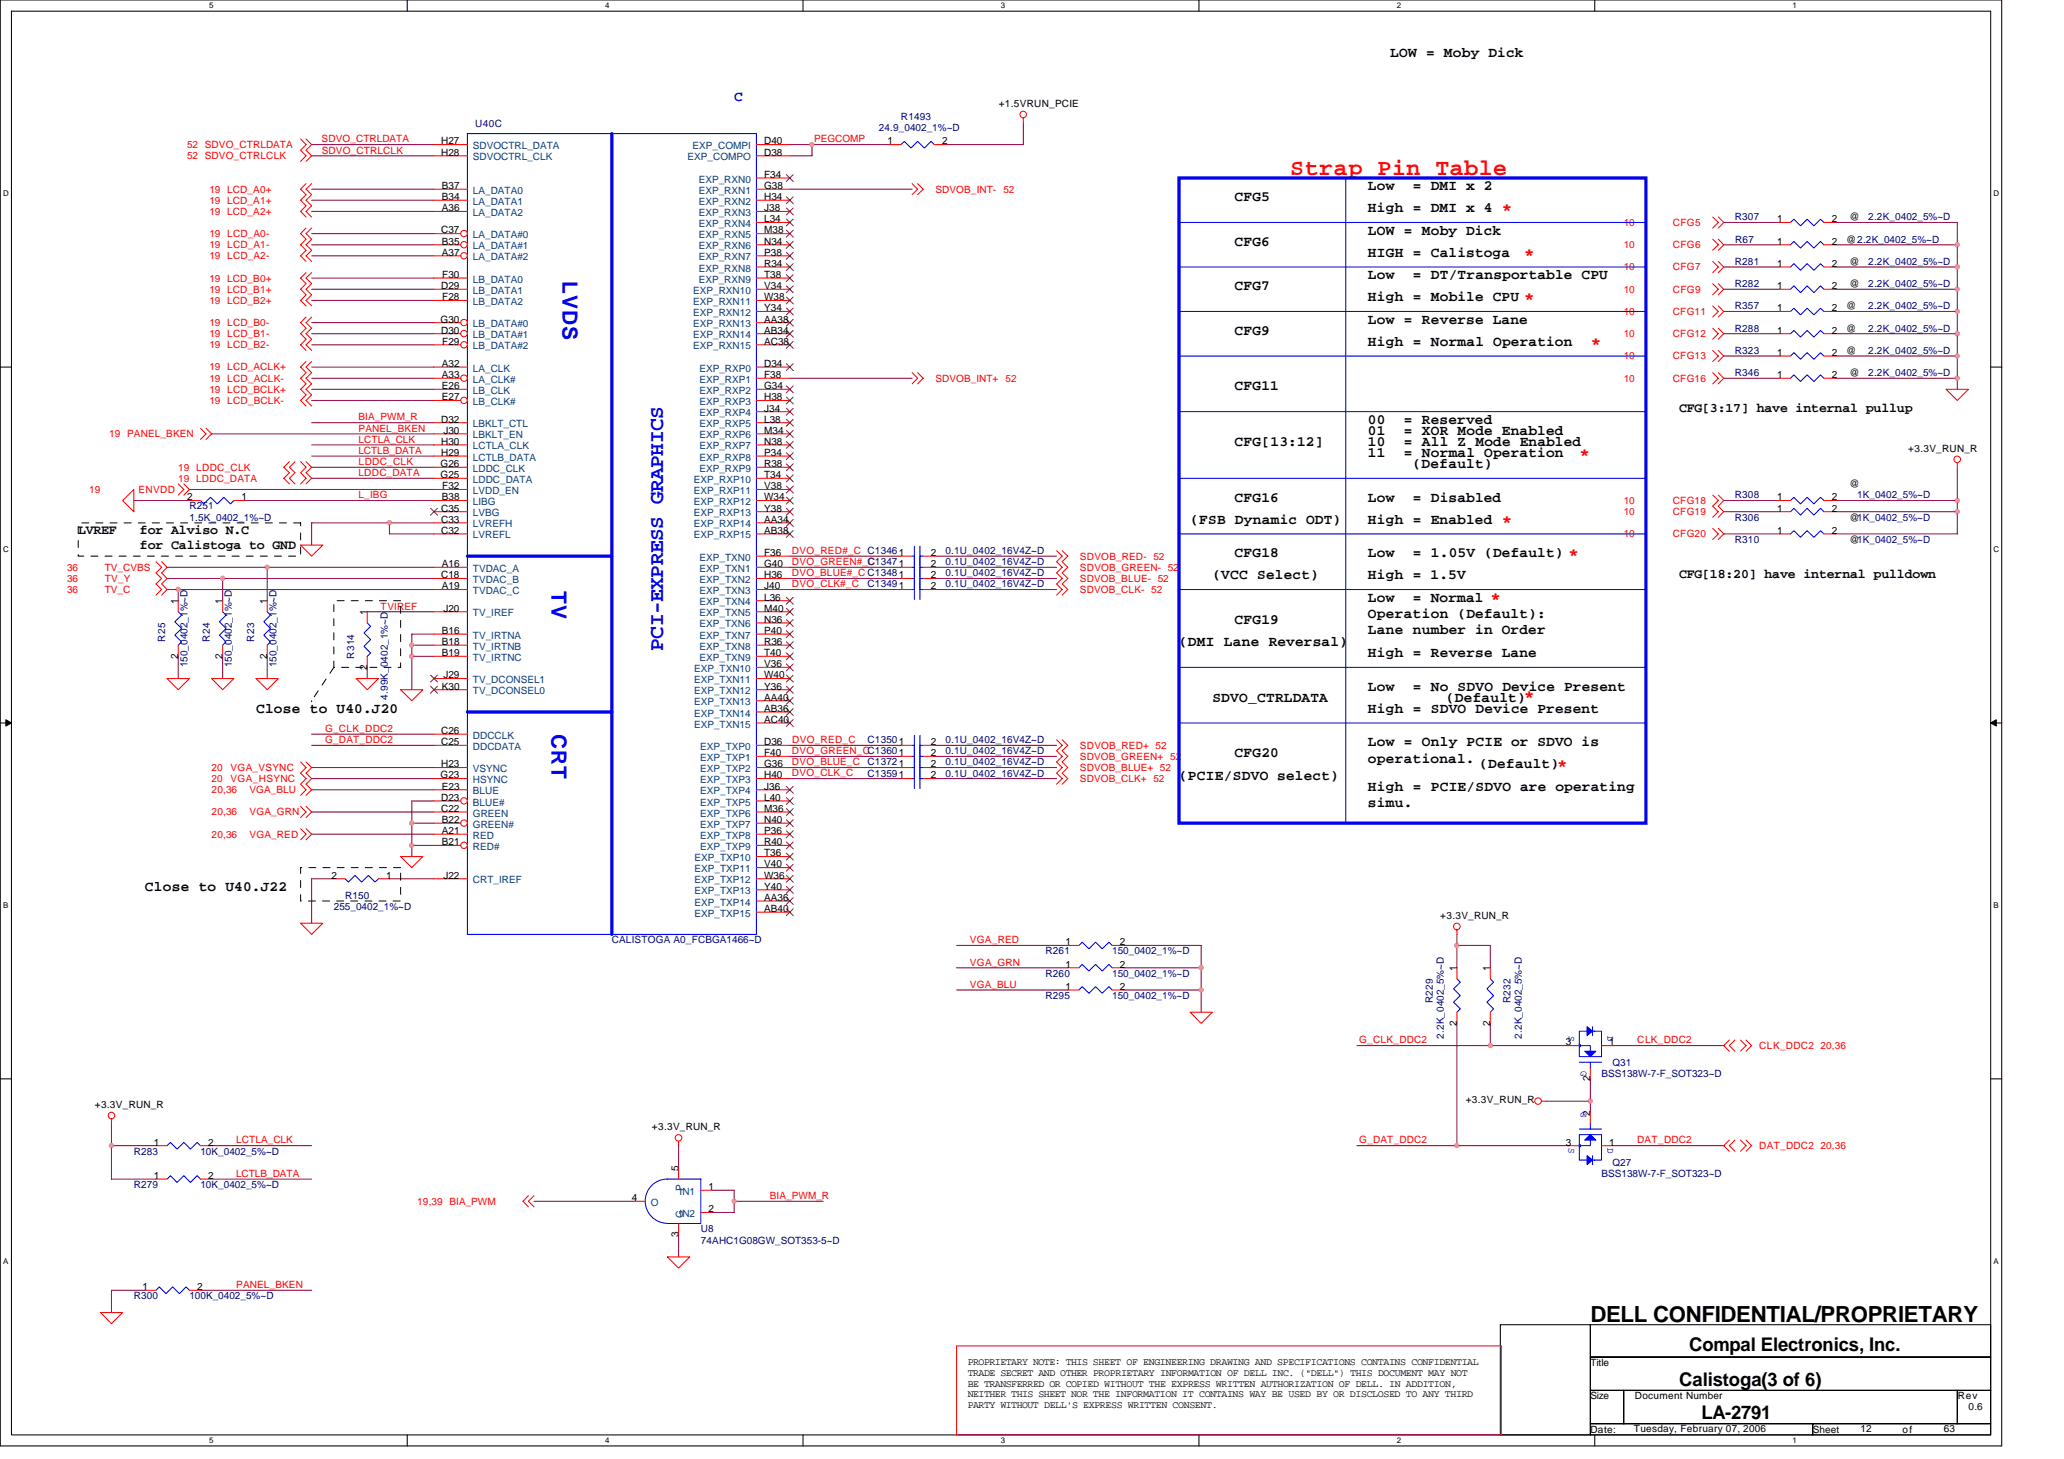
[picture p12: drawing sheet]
<svg xmlns="http://www.w3.org/2000/svg" width="297mm" height="210mm" viewBox="0 0 297 210" stroke-linecap="round" stroke-linejoin="round" font-family="sans-serif">
<path d="M0 0h288.1v208h-288.1zM1.6 1.6h284.9v204.8h-284.9z" fill="none" stroke="#000" stroke-width=".15"/>
<g fill="#fff">
<path d="M30.1 .2h.6v1.2h-.6z"/>
<path d="M30.1 206.6h.6v1.3h-.6z"/>
</g>
<path d="M58.6 0v1.6M58.6 206.4v1.6" fill="none" stroke="#000" stroke-width=".15"/>
<g fill="#fff">
<path d="M87.1 .2h.6v1.2h-.6z"/>
<path d="M87.1 206.6h.6v1.3h-.6z"/>
</g>
<path d="M115.6 0v1.6M115.6 206.4v1.6" fill="none" stroke="#000" stroke-width=".15"/>
<g fill="#fff">
<path d="M144 .2h.6v1.2h-.6z"/>
<path d="M144 206.6h.6v1.3h-.6z"/>
</g>
<path d="M172.5 0v1.6M172.5 206.4v1.6" fill="none" stroke="#000" stroke-width=".15"/>
<g fill="#fff">
<path d="M201 .2h.6v1.2h-.6z"/>
<path d="M201 206.6h.6v1.3h-.6z"/>
</g>
<path d="M229.5 0v1.6M229.5 206.4v1.6" fill="none" stroke="#000" stroke-width=".15"/>
<g fill="#fff">
<path d="M258 .2h.6v1.2h-.6z"/>
<path d="M258 206.6h.6v1.3h-.6z"/>
<path d="M.4 27.2h.8v1.3h-.8z"/>
<path d="M286.9 27.2h.8v1.3h-.8z"/>
<path d="M.4 78.4h.8v1.3h-.8z"/>
<path d="M286.9 78.4h.8v1.3h-.8z"/>
</g>
<path d="M0 52.8h1.6M286.5 52.8h1.6" fill="none" stroke="#000" stroke-width=".15"/>
<g fill="#fff">
<path d="M.4 129.6h.8v1.3h-.8z"/>
<path d="M286.9 129.6h.7v1.3h-.7z"/>
</g>
<path d="M0 104h1.6M286.5 104h1.6" fill="none" stroke="#000" stroke-width=".15"/>
<path d="M.8 103.5l.8 .5-.8 .5zM286.5 104l.8-.5v1z" fill="#000" stroke="#000" stroke-width=".14"/>
<g fill="#fff">
<path d="M.4 180.8h.8v1.3h-.8z"/>
<path d="M286.9 180.8h.7v1.3h-.7z"/>
</g>
<path d="M0 155.2h1.6M286.5 155.2h1.6M215.9 190.6h13v15.8h-13zM228.9 190.6h57.6v4.6h-57.6zM228.9 195.2h57.6v4.8h-57.6zM228.9 204.8h32v1.6h-32zM228.9 200h4.8v4.8h-4.8zM233.7 200h48v4.8h-48zM260.9 204.8h25.6v1.6h-25.6zM281.7 200h4.8v4.8h-4.8z" fill="none" stroke="#000" stroke-width=".15"/>
<g fill="none" stroke="#800040" stroke-width=".15">
<path d="M147.3 17.6v3.2h-11.2M44.8 30.4h17.7M44.8 36.8h17.7M44.8 20.8h17.7M44.8 35.2h17.7M44.8 33.6h17.7M44.8 27.2h17.7M44.8 28.8h17.7M44.8 22.4h17.7M113.7 20.8h14.4M113.7 27.2h17.6M116.9 20.8v1.6h-3.2"/>
<path d="M248.1 38.4h8M248.1 32h8M248.1 35.2h8M264.1 32h17.6v3.2h-17.6M264.1 38.4h17.6M281.7 35.2v20.8M44.8 41.6h17.7M44.8 48h17.7M44.8 54.4h17.7M44.8 46.4h17.7M44.8 57.6h17.7M44.8 52.8h17.7"/>
<path d="M44.8 49.6h17.7M44.8 43.2h17.7M44.8 40h17.7M44.8 56h17.7M113.7 54.4h17.6M248.1 41.6h8M248.1 44.8h8M248.1 48h8M248.1 51.2h8M248.1 54.4h8M264.1 41.6h17.6M264.1 44.8h17.6"/>
<path d="M264.1 48h17.6M264.1 51.2h17.6M264.1 54.4h17.6M19.3 72h8M27.3 70.4h35.2M30.5 62.4h32M35.3 72h27.2M44.8 68.8h17.7M44.8 65.6h17.7M44.8 67.2h17.7M44.8 64h17.7M44.8 60.8h17.7"/>
<path d="M56 75.2v1.6h6.5M62.5 75.2h-17.7v3.2M248.1 72h8M248.1 73.6h8M248.1 76.8h8M264.1 72h17.6v1.6M264.1 73.6h17.6M281.7 67.2v4.8M281.7 73.6v3.2h-17.6M24 84.8h38.5M24 81.6h38.5M24 83.2h38.5"/>
<path d="M25.7 84.8v1.6M25.7 94.4v3.2M32 83.2v3.2M32 94.4v3.2M38.5 81.6v4.8M38.5 94.4v3.2M52.8 96v1.6M52.8 88h9.7M59.3 92.8h3.2M59.3 94.4h3.2M62.5 91.2h-3.2v8M113.7 84.8h16"/>
<path d="M113.7 81.6h16M113.7 83.2h16M113.7 80h16M134.5 84.8h17.6M134.5 81.6h17.6M134.5 83.2h17.6M134.5 80h17.6M44.8 116.8h17.7M44.8 107.2h17.7M44.8 113.6h17.7M44.8 105.6h17.7M44.8 112h17.7"/>
<path d="M44.8 110.4h17.7M59.3 118.4h3.2M62.5 115.2h-3.2v8M113.7 107.2h16M113.7 112h16M113.7 110.4h16M113.7 108.8h16M134.5 107.2h17.6M134.5 112h17.6M134.5 110.4h17.6M134.5 108.8h17.6M44.8 120h17.7"/>
<path d="M48 126.4h-3.2v6.4M56 126.4h6.5M59.3 121.6h3.2M137.7 136h16M137.7 139.2h16M161.7 136h11.2v9.6M161.7 139.2h11.2M209.7 136h4.8v3.2M209.7 134.4v4.8M137.7 142.4h16M161.7 142.4h11.2M195.3 150.4h30.4"/>
<path d="M209.7 147.2v17.6M214.5 147.2v3.2M222.5 158.4h6.4v1.6M228.9 155.2v3.2M232.1 150.4h16M16 164.8h6.5M16 161.6v8h6.5M30.5 164.8h14.3M30.5 169.6h14.3M76.9 172.8h14.4M97.7 164.8v3.2M97.7 177.6v3.2"/>
<path d="M102.5 171.2h3.2v3.2h-3.2M105.7 172.8h12.8M195.3 164.8h30.4M232.1 164.8h16M20.8 185.6h-4.8v3.2M28.8 185.6h16"/>
</g>
<g fill="none" stroke="#f00" stroke-width=".15">
<path d="M147.3 17v.6M43.3 20l.7 .8-.7 .8 .7 .8-.7 .8M44 20l.8 .8-.8 .8 .8 .8-.8 .8M44 26.4l-.7 .8 .7 .8-.7 .8 .7 .8-.7 .8 .7 .8M44 32.8l-.7 .8 .7 .8-.7 .8 .7 .8-.7 .8 .7 .8M44 39.2l-.7 .8 .7 .8-.7 .8 .7 .8-.7 .8 .7 .8M44.8 26.4l-.8 .8 .8 .8-.8 .8 .8 .8-.8 .8 .8 .8M44.8 32.8l-.8 .8 .8 .8-.8 .8 .8 .8-.8 .8 .8 .8M44.8 39.2l-.8 .8 .8 .8-.8 .8 .8 .8-.8 .8 .8 .8M62.5 22.4h4.8M62.5 20.8h4.8M62.5 27.2h4.8"/>
<path d="M62.5 28.8h4.8M62.5 30.4h4.8M131.3 26.4l.8 .8-.8 .8M132.1 26.4l.8 .8-.8 .8M246.5 31.2l.8 .8-.8 .8M246.5 37.6l.8 .8-.8 .8M246.5 34.4l.8 .8-.8 .8M247.3 31.2l.8 .8-.8 .8M247.3 37.6l.8 .8-.8 .8M247.3 34.4l.8 .8-.8 .8M256.1 35.2h1.6M262.5 35.2h1.6"/>
<path d="M44 45.6l-.7 .8 .7 .8-.7 .8 .7 .8-.7 .8 .7 .8M44 52l-.7 .8 .7 .8-.7 .8 .7 .8-.7 .8 .7 .8-.7 .8 .7 .8M44.8 52l-.8 .8 .8 .8-.8 .8 .8 .8-.8 .8 .8 .8-.8 .8 .8 .8M44.8 45.6l-.8 .8 .8 .8-.8 .8 .8 .8-.8 .8 .8 .8M131.3 53.6l.8 .8-.8 .8M132.1 53.6l.8 .8-.8 .8M246.5 40.8l.8 .8-.8 .8M246.5 47.2l.8 .8-.8 .8M246.5 50.4l.8 .8-.8 .8M246.5 53.6l.8 .8-.8 .8M246.5 44l.8 .8-.8 .8M247.3 40.8l.8 .8-.8 .8"/>
<path d="M247.3 47.2l.8 .8-.8 .8M247.3 50.4l.8 .8-.8 .8M247.3 53.6l.8 .8-.8 .8M247.3 44l.8 .8-.8 .8M256.1 51.2h1.6M262.5 51.2h1.6M280.1 56h3.2l-1.6 1.6zM17.6 72l1.7-1.6v3.2zM25.7 69.6l.8 .8-.8 .8M26.5 69.6l.8 .8-.8 .8M28.8 61.6l.9 .8-.9 .8M29.7 61.6l.8 .8-.8 .8"/>
<path d="M41.7 66.4l-.9 .8 .9 .8-.9 .8 .9 .8M42.5 66.4l-.8 .8 .8 .8-.8 .8 .8 .8M43.3 78.4h3.2l-1.7 1.6zM43.3 66.4l.7 .8-.7 .8 .7 .8-.7 .8M44 66.4l.8 .8-.8 .8 .8 .8-.8 .8M62.5 75.2h4.8M62.5 76.8h4.8M152.1 79.2l.8 .8-.8 .8 .8 .8-.8 .8 .8 .8-.8 .8 .8 .8-.8 .8M152.9 79.2l.8 .8-.8 .8 .8 .8-.8 .8 .8 .8-.8 .8 .8 .8-.8 .8M246.5 71.2l.8 .8-.8 .8 .8 .8-.8 .8M246.5 76l.8 .8-.8 .8M247.3 71.2l.8 .8-.8 .8 .8 .8-.8 .8"/>
<path d="M247.3 76l.8 .8-.8 .8M281.7 66.6v.6M22.5 80.8l.8 .8-.8 .8 .8 .8-.8 .8 .8 .8-.8 .8M23.3 80.8l.7 .8-.7 .8 .7 .8-.7 .8 .7 .8-.7 .8M24 97.6h3.3l-1.6 1.6zM30.5 97.6h3.2l-1.7 1.6zM36.8 97.6h3.2l-1.5 1.6zM51.3 97.6h3.2l-1.7 1.6zM57.7 99.2h3.2l-1.6 1.6zM62.5 81.6h4.8M62.5 83.2h4.8M62.5 84.8h4.8"/>
<path d="M62.5 88h4.8M62.5 91.2h4.8M62.5 92.8h4.8M62.5 94.4h4.8M43.3 109.6l.7 .8-.7 .8 .7 .8-.7 .8 .7 .8-.7 .8M43.3 119.2l.7 .8-.7 .8M43.3 116l.7 .8-.7 .8M44 109.6l.8 .8-.8 .8 .8 .8-.8 .8 .8 .8-.8 .8M44 119.2l.8 .8-.8 .8M44 116l.8 .8-.8 .8M62.5 105.6h4.8M62.5 107.2h4.8"/>
<path d="M152.1 106.4l.8 .8-.8 .8 .8 .8-.8 .8 .8 .8-.8 .8 .8 .8-.8 .8M152.9 106.4l.8 .8-.8 .8 .8 .8-.8 .8 .8 .8-.8 .8 .8 .8-.8 .8M43.3 132.8h3.2l-1.7 1.6zM57.7 123.2h3.2l-1.6 1.6zM209.7 133.8v.6M214.5 139.2v1.6M171.3 145.6h3.2l-1.6 1.6zM214.5 145.6v1.6M221.8 158.4h.7M248.9 149.6l-.8 .8 .8 .8M249.7 149.6l-.8 .8 .8 .8M250.5 149.6l.8 .8-.8 .8"/>
<path d="M251.3 149.6l.8 .8-.8 .8M16 161v.6M76 172l-.7 .8 .7 .8M76.9 172l-.9 .8 .9 .8M97.7 164.2v.6M248.9 164l-.8 .8 .8 .8M249.7 164l-.8 .8 .8 .8M250.5 164l.8 .8-.8 .8M251.3 164l.8 .8-.8 .8M14.5 188.8h3.1l-1.6 1.6zM96.1 180.8h3.2l-1.6 1.6zM137.7 193.6h78.4v12.8h-78.4z"/>
<circle cx="147.2" cy="16.5" r=".47"/>
<circle cx="281.7" cy="66.1" r=".47"/>
<circle cx="209.7" cy="133.3" r=".48"/>
<circle cx="221.4" cy="158.4" r=".47"/>
<circle cx="16" cy="160.5" r=".47"/>
<circle cx="97.7" cy="163.7" r=".47"/>
</g>
<g fill="none" stroke="#00f" stroke-width=".15">
<path d="M67.3 19.2h41.6v115.2h-41.6zM169.7 38.4h67.2M169.7 32h67.2M193.7 25.6v92.8M257.7 35.2l.5-.5 .9 1 1-1 .9 1 1-1 .5 .5M169.7 44.8h67.2M169.7 51.2h67.2M169.7 59.2h67.2M257.7 51.2l.5-.5 .9 1 1-1 .9 1 1-1 .5 .5M169.7 68.8h67.2M169.7 76.8h67.2M169.7 84.8h67.2"/>
<path d="M169.7 96h67.2M169.7 104h67.2M214.5 140.8l.4 .5-.9 1 .9 .9-.9 1 .9 .9-.4 .5"/>
</g>
<path d="M11.3 75.2h32v4.8h-32zM48 86.4h9.7v9.6h-9.7zM48 96l-3.2 4.8M44.8 100.8h.1M43.3 124.8h14.4v4.8h-14.4z" fill="none" stroke="#000" stroke-width=".14" stroke-dasharray="1 1 1 1 1 1 1 1"/>
<path d="M88.1 19.2v115.2M169.7 25.6h67.2v92.8h-67.2zM67.3 80h20.8M67.3 102.4h20.8" fill="none" stroke="#00f" stroke-width=".47"/>
<circle cx="66.8" cy="33.6" r=".46" fill="#fff" stroke="#f00" stroke-width=".15"/>
<path d="M62.5 33.6h3.8" fill="none" stroke="#f00" stroke-width=".15"/>
<circle cx="66.8" cy="35.2" r=".46" fill="#fff" stroke="#f00" stroke-width=".15"/>
<path d="M62.5 35.2h3.8" fill="none" stroke="#f00" stroke-width=".15"/>
<circle cx="66.8" cy="36.8" r=".46" fill="#fff" stroke="#f00" stroke-width=".15"/>
<path d="M62.5 36.8h3.8M62.5 40h4.8M62.5 41.6h4.8M62.5 43.2h4.8" fill="none" stroke="#f00" stroke-width=".15"/>
<circle cx="66.8" cy="46.4" r=".46" fill="#fff" stroke="#f00" stroke-width=".15"/>
<path d="M62.5 46.4h3.8" fill="none" stroke="#f00" stroke-width=".15"/>
<circle cx="66.8" cy="48" r=".46" fill="#fff" stroke="#f00" stroke-width=".15"/>
<path d="M62.5 48h3.8" fill="none" stroke="#f00" stroke-width=".15"/>
<circle cx="66.8" cy="49.6" r=".46" fill="#fff" stroke="#f00" stroke-width=".15"/>
<path d="M62.5 49.6h3.8M62.5 52.8h4.8" fill="none" stroke="#f00" stroke-width=".15"/>
<circle cx="66.8" cy="54.4" r=".46" fill="#fff" stroke="#f00" stroke-width=".15"/>
<path d="M62.5 54.4h3.8M62.5 56h4.8" fill="none" stroke="#f00" stroke-width=".15"/>
<circle cx="66.8" cy="57.6" r=".46" fill="#fff" stroke="#f00" stroke-width=".15"/>
<g fill="none" stroke="#f00" stroke-width=".15">
<path d="M62.5 57.6h3.8M62.5 60.8h4.8M62.5 62.4h4.8M62.5 64h4.8M62.5 65.6h4.8M62.5 67.2h4.8M62.5 68.8h4.8M62.5 70.4h4.8M62.5 72h4.8M62.5 73.6h4.8M62.5 110.4h4.8M62.5 112h4.8"/>
<path d="M62.5 113.6h4.8"/>
</g>
<path d="M62 73.1l1 1M62.9 73.1l-.9 1" fill="none" stroke="#804000" stroke-width=".14"/>
<circle cx="66.8" cy="115.2" r=".46" fill="#fff" stroke="#f00" stroke-width=".15"/>
<path d="M62.5 115.2h3.8M62.5 116.8h4.8" fill="none" stroke="#f00" stroke-width=".15"/>
<circle cx="66.8" cy="118.4" r=".46" fill="#fff" stroke="#f00" stroke-width=".15"/>
<path d="M62.5 118.4h3.8M62.5 120h4.8" fill="none" stroke="#f00" stroke-width=".15"/>
<circle cx="66.8" cy="121.6" r=".46" fill="#fff" stroke="#f00" stroke-width=".15"/>
<g fill="none" stroke="#f00" stroke-width=".15">
<path d="M108.9 20.8h4.8M108.9 22.4h4.8M108.9 25.6h4.8M108.9 27.2h4.8M108.9 28.8h4.8M108.9 30.4h4.8M108.9 32h4.8M108.9 33.6h4.8M108.9 35.2h4.8M108.9 36.8h4.8M108.9 38.4h4.8M128.1 20.8h1.6"/>
<path d="M134.5 20.8h1.6M256.1 32h1.6M256.1 38.4h1.6M262.5 32h1.6M262.5 38.4h1.6M108.9 40h4.8M108.9 41.6h4.8M108.9 43.2h4.8M108.9 44.8h4.8M108.9 46.4h4.8M108.9 48h4.8M108.9 49.6h4.8"/>
<path d="M108.9 52.8h4.8M108.9 54.4h4.8M108.9 56h4.8M108.9 57.6h4.8M108.9 59.2h4.8M256.1 41.6h1.6M256.1 44.8h1.6M256.1 48h1.6M256.1 54.4h1.6M262.5 41.6h1.6M262.5 44.8h1.6M262.5 48h1.6"/>
<path d="M262.5 54.4h1.6M27.3 72h1.5M33.7 72h1.6M108.9 60.8h4.8M108.9 62.4h4.8M108.9 64h4.8M108.9 65.6h4.8M108.9 67.2h4.8M108.9 68.8h4.8M108.9 70.4h4.8M108.9 72h4.8M108.9 73.6h4.8"/>
<path d="M108.9 75.2h4.8M108.9 76.8h4.8M256.1 72h1.6M256.1 73.6h1.6M256.1 76.8h1.6M262.5 72h1.6M262.5 73.6h1.6M262.5 76.8h1.6M25.7 86.4v1.6M25.7 92.8v1.6M32 86.4v1.6M32 92.8v1.6"/>
<path d="M38.5 86.4v1.6M38.5 92.8v1.6M52.8 88v1.6M52.8 94.4v1.6M62.5 97.6h4.8M62.5 99.2h4.8M108.9 80h4.8M108.9 81.6h4.8M108.9 83.2h4.8M108.9 84.8h4.8M108.9 86.4h4.8M108.9 88h4.8"/>
<path d="M108.9 89.6h4.8M108.9 91.2h4.8M108.9 92.8h4.8M108.9 94.4h4.8M108.9 96h4.8M108.9 97.6h4.8M108.9 99.2h4.8M129.7 80h1.6M129.7 81.6h1.6M129.7 83.2h1.6M129.7 84.8h1.6M132.9 80h1.6"/>
<path d="M132.9 81.6h1.6M132.9 83.2h1.6M132.9 84.8h1.6M108.9 100.8h4.8M108.9 102.4h4.8M108.9 104h4.8M108.9 107.2h4.8M108.9 108.8h4.8M108.9 110.4h4.8M108.9 112h4.8M108.9 113.6h4.8M108.9 115.2h4.8"/>
<path d="M108.9 116.8h4.8M108.9 118.4h4.8M129.7 107.2h1.6M129.7 108.8h1.6M129.7 110.4h1.6M129.7 112h1.6M132.9 107.2h1.6M132.9 108.8h1.6M132.9 110.4h1.6M132.9 112h1.6M48 126.4h1.7M54.5 126.4h1.5"/>
<path d="M62.5 121.6h3.8M62.5 126.4h4.8M108.9 121.6h4.8M108.9 126.4h4.8M108.9 120h4.8M108.9 123.2h4.8M108.9 124.8h4.8M108.9 128h4.8M108.9 129.6h4.8M108.9 131.2h4.8M153.7 136h1.6M153.7 139.2h1.6"/>
<path d="M160.1 136h1.6M160.1 139.2h1.6M209.7 139.2v1.6M153.7 142.4h1.6M160.1 142.4h1.6M209.7 145.6v1.6M225.7 150.4h1.6M228.9 153.6v1.6M230.5 150.4h1.6M22.5 164.8h1.5M22.5 169.6h1.5M28.8 164.8h1.7"/>
<path d="M28.8 169.6h1.7M91.3 172.8h1.6M97.7 168v1.6M97.7 176v1.6M100.9 171.2h1.6M100.9 174.4h1.6M225.7 164.8h1.6M228.9 160v1.6M230.5 164.8h1.6M20.8 185.6h1.7M27.3 185.6h1.5"/>
</g>
<g fill="none" stroke="#804000" stroke-width=".14">
<path d="M113.2 25.1l1 1M113.2 28.3l1 1M113.2 29.9l1 1M113.2 31.5l1 1M113.2 33.1l1 1M113.2 34.7l1 1M113.2 36.3l1 1M113.2 37.9l1 1M113.2 39.5l1 1M114.1 25.1l-.9 1M114.1 28.3l-.9 1M114.1 29.9l-.9 1"/>
<path d="M114.1 31.5l-.9 1M114.1 33.1l-.9 1M114.1 34.7l-.9 1M114.1 36.3l-.9 1M114.1 37.9l-.9 1M114.1 39.5l-.9 1M113.2 41.1l1 1M113.2 42.7l1 1M113.2 44.3l1 1M113.2 45.9l1 1M113.2 47.5l1 1M113.2 49.1l1 1"/>
<path d="M113.2 52.3l1 1M113.2 55.5l1 1M113.2 57.1l1 1M113.2 58.7l1 1M114.1 41.1l-.9 1M114.1 42.7l-.9 1M114.1 44.3l-.9 1M114.1 45.9l-.9 1M114.1 47.5l-.9 1M114.1 49.1l-.9 1M114.1 52.3l-.9 1M114.1 55.5l-.9 1"/>
<path d="M114.1 57.1l-.9 1M114.1 58.7l-.9 1M113.2 60.3l1 1M113.2 61.9l1 1M113.2 63.5l1 1M113.2 65.1l1 1M113.2 66.7l1 1M113.2 68.3l1 1M113.2 69.9l1 1M113.2 71.5l1 1M113.2 73.1l1 1M113.2 74.7l1 1"/>
<path d="M113.2 76.3l1 1M114.1 60.3l-.9 1M114.1 61.9l-.9 1M114.1 63.5l-.9 1M114.1 65.1l-.9 1M114.1 66.7l-.9 1M114.1 68.3l-.9 1M114.1 69.9l-.9 1M114.1 71.5l-.9 1M114.1 73.1l-.9 1M114.1 74.7l-.9 1M114.1 76.3l-.9 1"/>
<path d="M62 97.1l1 1M62 98.7l1 1M62.9 97.1l-.9 1M62.9 98.7l-.9 1M113.2 85.9l1 1M113.2 87.5l1 1M113.2 89.1l1 1M113.2 90.7l1 1M113.2 92.3l1 1M113.2 93.9l1 1M113.2 95.5l1 1M113.2 97.1l1 1"/>
<path d="M113.2 98.7l1 1M114.1 85.9l-.9 1M114.1 87.5l-.9 1M114.1 89.1l-.9 1M114.1 90.7l-.9 1M114.1 92.3l-.9 1M114.1 93.9l-.9 1M114.1 95.5l-.9 1M114.1 97.1l-.9 1M114.1 98.7l-.9 1M113.2 100.3l1 1M113.2 101.9l1 1"/>
<path d="M113.2 103.5l1 1M113.2 113.1l1 1M113.2 114.7l1 1M113.2 116.3l1 1M113.2 117.9l1 1M113.2 119.5l1 1M114.1 100.3l-.9 1M114.1 101.9l-.9 1M114.1 103.5l-.9 1M114.1 113.1l-.9 1M114.1 114.7l-.9 1M114.1 116.3l-.9 1"/>
<path d="M114.1 117.9l-.9 1M114.1 119.5l-.9 1M113.2 121.1l1 1M113.2 122.7l1 1M113.2 124.3l1 1M113.2 125.9l1 1M113.2 127.5l1 1M113.2 129.1l1 1M113.2 130.7l1 1M114.1 121.1l-.9 1M114.1 122.7l-.9 1M114.1 124.3l-.9 1"/>
<path d="M114.1 125.9l-.9 1M114.1 127.5l-.9 1M114.1 129.1l-.9 1M114.1 130.7l-.9 1"/>
</g>
<g fill="none" stroke="#00f" stroke-width=".15">
<path d="M129.7 20.8l.5-.5 .9 1 1-1 .9 1 1-1 .5 .5M257.7 32l.5-.5 .9 1 1-1 .9 1 1-1 .5 .5M257.7 38.4l.5-.5 .9 1 1-1 .9 1 1-1 .5 .5M257.7 41.6l.5-.5 .9 1 1-1 .9 1 1-1 .5 .5M257.7 44.8l.5-.5 .9 1 1-1 .9 1 1-1 .5 .5M257.7 48l.5-.5 .9 1 1-1 .9 1 1-1 .5 .5M257.7 54.4l.5-.5 .9 1 1-1 .9 1 1-1 .5 .5M28.8 72l.5 .5 1-1 1 1 .9-1 1 1 .5-.5M131.6 78.6v7.7M132.4 78.6v7.7M257.7 72l.5-.5 .9 1 1-1 .9 1 1-1 .5 .5M257.7 76.8l.5-.5 .9 1 1-1 .9 1 1-1 .5 .5"/>
<path d="M257.7 73.6l.5-.5 .9 1 1-1 .9 1 1-1 .5 .5M25.7 88l.4 .5-.9 1 .9 .9-.9 1 .9 1-.4 .4M32 88l.5 .5-.9 1 .9 .9-.9 1 .9 1-.5 .4M38.5 88l.4 .5-.9 1 .9 .9-.9 1 .9 1-.4 .4M52.8 89.6l.5 .5-.9 1 .9 .9-.9 1 .9 .9-.5 .5M131.3 81.6h.3M131.3 80h.3M131.3 83.2h.3M131.3 84.8h.3M132.4 81.6h.5M132.4 80h.5M132.4 83.2h.5"/>
<path d="M132.4 84.8h.5M131.3 107.2h.3M131.3 112h.3M131.3 108.8h.3M131.3 110.4h.3M131.6 105.8v7.7M132.4 105.8v7.7M132.4 107.2h.5M132.4 112h.5M132.4 108.8h.5M132.4 110.4h.5M49.7 126.4l.4 .5 1-1 .9 1 1-1 1 1 .5-.5"/>
<path d="M155.3 136l.4-.4 1 .9 1-.9 .9 .9 1-.9 .5 .4M155.3 139.2l.4-.5 1 1 1-1 .9 1 1-1 .5 .5M155.3 142.4l.4-.5 1 1 1-1 .9 1 1-1 .5 .5M209.7 140.8l.5 .5-1 1 1 .9-1 1 1 .9-.5 .5M227.3 152.8h3.2M228.4 148.4h-1.1v2v-.1h.1v.3h-.1M228.9 152.8v.8M229.2 148.4h1.3v3.6h-3.2v-1.6h1.6v.8M229.2 147.7v1.3M24 164.8l.5-.4 1 .9 1-.9 .9 .9 1-.9 .4 .4M24 169.6l.5-.5 1 1 1-1 .9 1 1-1 .4 .5M96 169.6a3.2 3.2 0 0 0-3.1 3.2 3.2 3.2 0 0 0 3.1 3.2"/>
<path d="M96.1 169.6h4.8v6.4h-4.8M227.3 164.7h.1v.3h-.1v-.2v2.1h1.1M227.3 162.4h3.2M228.9 164v.8h-1.6v-1.6h3.2v3.7h-1.3M228.9 161.6v.8M229.2 166.3v1.3M22.5 185.6l.4-.5 1 1 .9-1 1 1 1-1 .5 .5"/>
</g>
<g fill="#00f" stroke="#00f" stroke-width=".15">
<path d="M228.1 164l.8-.8 .8 .8z" fill-rule="evenodd"/>
<path d="M228.4 166.3l.8 .6-.8 .7z" fill-rule="evenodd"/>
<path d="M228.1 151.2h1.6l-.8 .8z" fill-rule="evenodd"/>
<path d="M228.4 147.7l.8 .7-.8 .6z" fill-rule="evenodd"/>
</g>
<g fill="#f0f" stroke="#f0f" stroke-width=".15">
<circle cx="281.7" cy="73.6" r=".31"/>
<circle cx="281.7" cy="72" r=".32"/>
<circle cx="228.9" cy="158.4" r=".31"/>
<circle cx="209.7" cy="136" r=".32"/>
<circle cx="214.5" cy="150.4" r=".31"/>
<circle cx="16" cy="164.8" r=".31"/>
<circle cx="172.9" cy="142.4" r=".31"/>
<circle cx="281.7" cy="41.6" r=".31"/>
<circle cx="25.6" cy="84.8" r=".31"/>
<circle cx="281.7" cy="38.4" r=".31"/>
<circle cx="59.2" cy="94.4" r=".31"/>
<circle cx="172.8" cy="139.2" r=".32"/>
<circle cx="209.7" cy="164.8" r=".31"/>
<circle cx="38.4" cy="81.6" r=".31"/>
<circle cx="281.7" cy="48" r=".32"/>
<circle cx="32" cy="83.2" r=".32"/>
<circle cx="59.2" cy="118.4" r=".31"/>
<circle cx="59.2" cy="121.6" r=".31"/>
<circle cx="59.2" cy="92.8" r=".31"/>
<circle cx="281.7" cy="51.2" r=".32"/>
<circle cx="281.7" cy="54.4" r=".31"/>
<circle cx="56" cy="75.2" r=".32"/>
<circle cx="281.7" cy="44.8" r=".31"/>
<circle cx="116.8" cy="20.8" r=".31"/>
<circle cx="281.7" cy="35.2" r=".32"/>
<circle cx="105.6" cy="172.8" r=".31"/>
</g>
<text font-size="3.3" fill="#f00" x="185.7" y="25.2">Strap Pin Table</text>
<text font-size="3.2" x="228.9" y="190.2">DELL CONFIDENTIAL/PROPRIETARY</text>
<g font-size="3" fill="#00f">
<text x="80.9" y="40.5" transform="rotate(90 80.9 40.5)">LVDS</text>
<text x="79.4" y="85" transform="rotate(90 79.4 85)">TV</text>
<text x="95.4" y="93.6" transform="rotate(-90 95.4 93.6)">PCI-EXPRESS GRAPHICS</text>
<text x="79.4" y="105.6" transform="rotate(90 79.4 105.6)">CRT</text>
</g>
<g font-size="2.7">
<text x="243.1" y="194.4">Compal Electronics, Inc.</text>
<text x="241.7" y="199.3">Calistoga(3 of 6)</text>
<text x="244.9" y="204.2">LA-2791</text>
</g>
<g font-size="2.5" fill="#f00">
<text x="216.1" y="30.9">*</text>
<text x="219.3" y="37.4">*</text>
<text x="219.3" y="43.8">*</text>
<text x="228.9" y="50.1">*</text>
<text x="227.3" y="66.1">*</text>
<text x="216.1" y="75.8">*</text>
<text x="225.7" y="80.6">*</text>
<text x="214.5" y="87">*</text>
<text x="219.3" y="101">*</text>
<text x="224.1" y="111">*</text>
</g>
<g font-size="2.1">
<text x="200.1" y="8.1">LOW = Moby Dick</text>
<text x="177.7" y="29">CFG5</text>
<text x="196.9" y="27.3">Low</text>
<text x="203.3" y="27.3">= DMI x 2</text>
<text x="177.7" y="35.3">CFG6</text>
<text x="196.9" y="30.5">High = DMI x 4</text>
<text x="196.9" y="33.7">LOW = Moby Dick</text>
<text x="177.7" y="41.7">CFG7</text>
<text x="196.9" y="40.2">Low</text>
<text x="196.9" y="37">HIGH = Calistoga</text>
<text x="203.3" y="40.2">= DT/Transportable CPU</text>
<text x="196.9" y="43.3">High = Mobile CPU</text>
<text x="196.9" y="46.5">Low = Reverse Lane</text>
<text x="177.7" y="48.2">CFG9</text>
<text x="196.9" y="49.7">High = Normal Operation</text>
<text x="177.7" y="56.2">CFG11</text>
<text x="177.7" y="64.2">CFG[13:12]</text>
<text x="196.9" y="61">00</text>
<text x="196.9" y="62.5">01</text>
<text x="196.9" y="64.2">10</text>
<text x="196.9" y="65.7">11</text>
<text x="202" y="61">= Reserved</text>
<text x="202" y="62.5">= XOR Mode Enabled</text>
<text x="202" y="64.2">= All Z Mode Enabled</text>
<text x="202" y="65.7">= Normal Operation</text>
<text x="203.3" y="67.4">(Default)</text>
<text x="171.3" y="75.4">(FSB Dynamic ODT)</text>
<text x="177.7" y="72.2">CFG16</text>
<text x="196.9" y="75.4">High = Enabled</text>
<text x="196.9" y="72.2">Low</text>
<text x="203.3" y="72.2">= Disabled</text>
<text x="174.5" y="83.4">(VCC Select)</text>
<text x="177.7" y="80.2">CFG18</text>
<text x="196.9" y="80.2">Low</text>
<text x="196.9" y="83.4">High = 1.5V</text>
<text x="203.3" y="80.2">= 1.05V (Default)</text>
<text x="177.7" y="89.7">CFG19</text>
<text x="196.9" y="86.6">Low</text>
<text x="196.9" y="88.9">Operation (Default):</text>
<text x="203.3" y="86.6">= Normal</text>
<text x="169.7" y="93">(DMI Lane Reversal)</text>
<text x="196.9" y="91.2">Lane number in Order</text>
<text x="196.9" y="94.6">High = Reverse Lane</text>
<text x="174.5" y="101">SDVO_CTRLDATA</text>
<text x="196.9" y="99.4">Low</text>
<text x="203.3" y="99.4">= No SDVO Device Present</text>
<text x="208.1" y="101">(Default)</text>
<text x="36.8" y="102.6">Close to U40.J20</text>
<text x="196.9" y="102.6">High = SDVO Device Present</text>
<text x="196.9" y="107.4">Low = Only PCIE or SDVO is</text>
<text x="169.7" y="112.2">(PCIE/SDVO select)</text>
<text x="177.7" y="109">CFG20</text>
<text x="196.9" y="113.7">High = PCIE/SDVO are operating</text>
<text x="196.9" y="109.7">operational.</text>
<text x="212.9" y="110.6">(Default)</text>
<text x="196.9" y="116.1">simu.</text>
<text x="20.8" y="128.2">Close to U40.J22</text>
</g>
<text font-size="2.1" fill="#00f" x="105.7" y="14.5">C</text>
<g font-size="1.9">
<text x="241.7" y="59.2">CFG[3:17] have internal pullup</text>
<text x="11.3" y="76.8">LVREF</text>
<text x="20.1" y="76.8">for Alviso N.C</text>
<text x="20.1" y="79">for Calistoga to GND</text>
<text x="241.7" y="83.2">CFG[18:20] have internal pulldown</text>
</g>
<g font-size="1.4" fill="#000080">
<text x="129.7" y="17.3">R1493</text>
<text x="68.4" y="18.3">U40C</text>
<text x="126.5" y="18.9">24.9_0402_1%~D</text>
<text x="249.7" y="31.7">R307</text>
<text x="249.7" y="34.9">R67</text>
<text x="268.9" y="31.7">2.2K_0402_5%~D</text>
<text x="249.7" y="41.3">R282</text>
<text x="249.7" y="38.1">R281</text>
<text x="268.9" y="41.3">2.2K_0402_5%~D</text>
<text x="268.9" y="38.1">2.2K_0402_5%~D</text>
<text x="249.7" y="44.5">R357</text>
<text x="249.7" y="47.7">R288</text>
<text x="268.9" y="44.5">2.2K_0402_5%~D</text>
<text x="268.9" y="47.7">2.2K_0402_5%~D</text>
<text x="249.7" y="50.9">R323</text>
<text x="268.9" y="50.9">2.2K_0402_5%~D</text>
<text x="249.7" y="54.1">R346</text>
<text x="268.9" y="54.1">2.2K_0402_5%~D</text>
<text x="249.7" y="71.7">R308</text>
<text x="267.3" y="71.7">1K_0402_5%~D</text>
<text x="27.3" y="73.3">R251</text>
<text x="27.3" y="74.9">1.5K_0402_1%~D</text>
<text x="249.7" y="74.9">R306</text>
<text x="124.9" y="81.3">C13471</text>
<text x="136.1" y="81.3">0.1U_0402_16V4Z~D</text>
<text x="136.1" y="79.7">0.1U_0402_16V4Z~D</text>
<text x="136.1" y="82.9">0.1U_0402_16V4Z~D</text>
<text x="249.7" y="78.1">R310</text>
<text x="124.9" y="84.5">C13491</text>
<text x="136.1" y="84.5">0.1U_0402_16V4Z~D</text>
<text x="23.8" y="92.3" transform="rotate(-90 23.8 92.3)">R25</text>
<text x="30.2" y="92.3" transform="rotate(-90 30.2 92.3)">R24</text>
<text x="36.6" y="92.3" transform="rotate(-90 36.6 92.3)">R23</text>
<text x="51" y="94.7" transform="rotate(-90 51 94.7)">R314</text>
<text x="27" y="96" transform="rotate(-90 27 96)">150_0402_1%~D</text>
<text x="33.4" y="96" transform="rotate(-90 33.4 96)">150_0402_1%~D</text>
<text x="39.8" y="96" transform="rotate(-90 39.8 96)">150_0402_1%~D</text>
<text x="55.8" y="100.7" transform="rotate(-90 55.8 100.7)">4.99K_0402_1%~D</text>
<text x="124.9" y="106.9">C13501</text>
<text x="136.1" y="106.9">0.1U_0402_16V4Z~D</text>
<text x="124.9" y="111.7">C13591</text>
<text x="124.9" y="110.1">C13721</text>
<text x="136.1" y="111.7">0.1U_0402_16V4Z~D</text>
<text x="136.1" y="110.1">0.1U_0402_16V4Z~D</text>
<text x="136.1" y="108.5">0.1U_0402_16V4Z~D</text>
<text x="48" y="130.9">255_0402_1%~D</text>
<text x="49.7" y="129.3">R150</text>
<text x="88.1" y="135.7">CALISTOGA A0_FCBGA1466~D</text>
<text x="150.5" y="137.3">R261</text>
<text x="160.1" y="137.3">150_0402_1%~D</text>
<text x="150.5" y="143.7">R295</text>
<text x="150.5" y="140.5">R260</text>
<text x="160.1" y="143.7">150_0402_1%~D</text>
<text x="160.1" y="140.5">150_0402_1%~D</text>
<text x="206.2" y="144.4" transform="rotate(-90 206.2 144.4)">R229</text>
<text x="207.8" y="149.5" transform="rotate(-90 207.8 149.5)">2.2K_0402_5%~D</text>
<text x="217.4" y="144.4" transform="rotate(-90 217.4 144.4)">R232</text>
<text x="219" y="149.5" transform="rotate(-90 219 149.5)">2.2K_0402_5%~D</text>
<text x="230.5" y="154.9">BSS138W-7-F_SOT323~D</text>
<text x="232.1" y="153.3">Q31</text>
<text x="19.3" y="166.1">R283</text>
<text x="28.8" y="166.1">10K_0402_5%~D</text>
<text x="232.1" y="167.7">Q27</text>
<text x="19.3" y="170.9">R279</text>
<text x="28.8" y="170.9">10K_0402_5%~D</text>
<text x="230.5" y="169.3">BSS138W-7-F_SOT323~D</text>
<text x="100.9" y="177.3">U8</text>
<text x="100.9" y="178.9">74AHC1G08GW_SOT353-5~D</text>
<text x="19.3" y="186.9">R300</text>
<text x="27.3" y="186.9">100K_0402_5%~D</text>
</g>
<g font-size="1.4">
<text x="143.7" y="15.4">+1.5VRUN_PCIE</text>
<text x="63.5" y="22.4">H28</text>
<text x="63.5" y="20.8">H27</text>
<text x="110" y="20.8">D40</text>
<text x="110" y="22.4">D38</text>
<text x="127.7" y="20.8">1</text>
<text x="135.6" y="20.8">2</text>
<text x="63.6" y="27.2">B37</text>
<text x="63.6" y="28.8">B34</text>
<text x="110" y="25.6">F34</text>
<text x="110" y="27.2">G38</text>
<text x="110" y="28.8">H34</text>
<text x="63.5" y="33.6">C37</text>
<text x="63.6" y="30.4">A36</text>
<text x="63.6" y="35.2">B35</text>
<text x="110" y="30.4">J38</text>
<text x="110" y="32">L34</text>
<text x="110" y="33.6">M38</text>
<text x="110" y="35.2">N34</text>
<text x="255.8" y="35.2">1</text>
<text x="255.8" y="32">1</text>
<text x="263.6" y="35.2">2</text>
<text x="263.6" y="32">2</text>
<text x="265.7" y="34.9">@2.2K_0402_5%~D</text>
<text x="266.2" y="31.7">@</text>
<text x="63.5" y="41.6">D29</text>
<text x="63.6" y="36.8">A37</text>
<text x="63.6" y="40">F30</text>
<text x="110" y="41.6">V34</text>
<text x="110" y="36.8">P38</text>
<text x="110" y="38.4">R34</text>
<text x="110" y="40">T38</text>
<text x="255.8" y="41.6">1</text>
<text x="255.8" y="38.4">1</text>
<text x="263.6" y="41.6">2</text>
<text x="263.6" y="38.4">2</text>
<text x="266.2" y="41.3">@</text>
<text x="266.2" y="38.1">@</text>
<text x="63.4" y="46.4">G30</text>
<text x="63.5" y="48">D30</text>
<text x="63.6" y="43.2">F28</text>
<text x="110" y="43.2">W38</text>
<text x="110" y="44.8">Y34</text>
<text x="110" y="46.4">AA38</text>
<text x="110" y="48">AB34</text>
<text x="255.8" y="44.8">1</text>
<text x="255.8" y="48">1</text>
<text x="263.6" y="44.8">2</text>
<text x="263.6" y="48">2</text>
<text x="265.7" y="47.7">@</text>
<text x="265.7" y="44.5">@</text>
<text x="63.6" y="52.8">A32</text>
<text x="63.6" y="49.6">F29</text>
<text x="110" y="52.8">D34</text>
<text x="110" y="49.6">AC38</text>
<text x="255.8" y="51.2">1</text>
<text x="263.6" y="51.2">2</text>
<text x="265.7" y="50.9">@</text>
<text x="63.6" y="54.4">A33</text>
<text x="63.6" y="56">E26</text>
<text x="63.6" y="57.6">E27</text>
<text x="110" y="54.4">F38</text>
<text x="110" y="56">G34</text>
<text x="110" y="57.6">H38</text>
<text x="110" y="59.2">J34</text>
<text x="255.8" y="54.4">1</text>
<text x="263.6" y="54.4">2</text>
<text x="266.2" y="54.1">@</text>
<text x="63.5" y="60.8">D32</text>
<text x="63.5" y="64">H30</text>
<text x="63.5" y="65.6">H29</text>
<text x="63.8" y="62.4">J30</text>
<text x="110" y="60.8">L38</text>
<text x="110" y="62.4">M34</text>
<text x="110" y="64">N38</text>
<text x="110" y="65.6">P34</text>
<text x="274.6" y="65">+3.3V_RUN_R</text>
<text x="26.9" y="72">2</text>
<text x="34.8" y="72">1</text>
<text x="63.4" y="67.2">G26</text>
<text x="63.4" y="68.8">G25</text>
<text x="63.6" y="72">B38</text>
<text x="63.6" y="70.4">F32</text>
<text x="110" y="67.2">R38</text>
<text x="110" y="68.8">T34</text>
<text x="110" y="70.4">V38</text>
<text x="110" y="72">W34</text>
<text x="255.8" y="72">1</text>
<text x="263.6" y="72">2</text>
<text x="266.2" y="70.1">@</text>
<text x="63.5" y="75.2">C33</text>
<text x="63.5" y="76.8">C32</text>
<text x="63.5" y="73.6">C35</text>
<text x="110" y="73.6">Y38</text>
<text x="110" y="75.2">AA34</text>
<text x="110" y="76.8">AB38</text>
<text x="255.8" y="76.8">1</text>
<text x="255.8" y="73.6">1</text>
<text x="263.6" y="76.8">2</text>
<text x="263.6" y="73.6">2</text>
<text x="266.2" y="74.9">@1K_0402_5%~D</text>
<text x="63.5" y="83.2">C18</text>
<text x="63.6" y="81.6">A16</text>
<text x="110" y="80">F36</text>
<text x="110" y="81.6">G40</text>
<text x="110" y="83.2">H36</text>
<text x="134" y="81.6">2</text>
<text x="134" y="80">2</text>
<text x="134" y="83.2">2</text>
<text x="266.2" y="78.1">@1K_0402_5%~D</text>
<text x="25.6" y="86.9" transform="rotate(-90 25.6 86.9)">1</text>
<text x="32" y="86.9" transform="rotate(-90 32 86.9)">1</text>
<text x="38.4" y="86.9" transform="rotate(-90 38.4 86.9)">1</text>
<text x="52.8" y="88.5" transform="rotate(-90 52.8 88.5)">1</text>
<text x="63.6" y="84.8">A19</text>
<text x="63.8" y="88">J20</text>
<text x="110" y="84.8">J40</text>
<text x="110" y="86.4">L36</text>
<text x="110" y="88">M40</text>
<text x="110" y="89.6">N36</text>
<text x="134" y="84.8">2</text>
<text x="25.6" y="94.7" transform="rotate(-90 25.6 94.7)">2</text>
<text x="32" y="94.7" transform="rotate(-90 32 94.7)">2</text>
<text x="38.4" y="94.7" transform="rotate(-90 38.4 94.7)">2</text>
<text x="63.6" y="91.2">B16</text>
<text x="63.6" y="92.8">B18</text>
<text x="63.6" y="94.4">B19</text>
<text x="110" y="96">V36</text>
<text x="110" y="91.2">P40</text>
<text x="110" y="92.8">R36</text>
<text x="110" y="94.4">T40</text>
<text x="52.8" y="96.4" transform="rotate(-90 52.8 96.4)">2</text>
<text x="63.6" y="99.2">K30</text>
<text x="63.8" y="97.6">J29</text>
<text x="110" y="97.6">W40</text>
<text x="110" y="99.2">Y36</text>
<text x="110" y="100.8">AA40</text>
<text x="63.5" y="105.6">C26</text>
<text x="63.5" y="107.2">C25</text>
<text x="110" y="102.4">AB36</text>
<text x="110" y="104">AC40</text>
<text x="110" y="107.2">D36</text>
<text x="134" y="107.2">2</text>
<text x="63.4" y="112">G23</text>
<text x="63.5" y="110.4">H23</text>
<text x="63.6" y="113.6">E23</text>
<text x="110" y="108.8">F40</text>
<text x="110" y="110.4">G36</text>
<text x="110" y="112">H40</text>
<text x="110" y="113.6">J36</text>
<text x="134" y="112">2</text>
<text x="134" y="108.8">2</text>
<text x="134" y="110.4">2</text>
<text x="63.5" y="115.2">D23</text>
<text x="63.5" y="116.8">C22</text>
<text x="63.6" y="118.4">B22</text>
<text x="63.6" y="120">A21</text>
<text x="110" y="115.2">L40</text>
<text x="110" y="116.8">M36</text>
<text x="110" y="118.4">N40</text>
<text x="110" y="120">P36</text>
<text x="63.6" y="121.6">B21</text>
<text x="110" y="121.6">R40</text>
<text x="110" y="123.2">T36</text>
<text x="110" y="124.8">V40</text>
<text x="47.7" y="126.4">2</text>
<text x="55.6" y="126.4">1</text>
<text x="63.8" y="126.4">J22</text>
<text x="110" y="126.4">W36</text>
<text x="110" y="128">Y40</text>
<text x="110" y="129.6">AA36</text>
<text x="110" y="131.2">AB40</text>
<text x="153.3" y="136">1</text>
<text x="161.2" y="136">2</text>
<text x="207.3" y="132.2">+3.3V_RUN_R</text>
<text x="153.3" y="142.4">1</text>
<text x="153.3" y="139.2">1</text>
<text x="161.2" y="142.4">2</text>
<text x="161.2" y="139.2">2</text>
<text x="209.7" y="139.7" transform="rotate(-90 209.7 139.7)">1</text>
<text x="214.5" y="139.7" transform="rotate(-90 214.5 139.7)">1</text>
<text x="209.7" y="147.6" transform="rotate(-90 209.7 147.6)">2</text>
<text x="214.5" y="147.6" transform="rotate(-90 214.5 147.6)">2</text>
<text x="225.4" y="150.4">3</text>
<text x="228.9" y="155.6" transform="rotate(-90 228.9 155.6)">2</text>
<text x="231.6" y="150.4">1</text>
<text x="13.6" y="159.4">+3.3V_RUN_R</text>
<text x="210.9" y="158.7">+3.3V_RUN_R</text>
<text x="228.9" y="160.5" transform="rotate(-90 228.9 160.5)">2</text>
<text x="22.1" y="164.8">1</text>
<text x="30" y="164.8">2</text>
<text x="93.8" y="162.6">+3.3V_RUN_R</text>
<text x="225.4" y="164.8">3</text>
<text x="231.6" y="164.8">1</text>
<text x="22.1" y="169.6">1</text>
<text x="30" y="169.6">2</text>
<text x="90.9" y="172.8">4</text>
<text x="97.6" y="168.5" transform="rotate(-90 97.6 168.5)">5</text>
<text x="102" y="171.2">1</text>
<text x="97.6" y="177.9" transform="rotate(-90 97.6 177.9)">3</text>
<text x="102" y="174.4">2</text>
<text x="20.5" y="185.6">1</text>
<text x="28.4" y="185.6">2</text>
<text x="139.3" y="196.4">PROPRIETARY NOTE: THIS SHEET OF ENGINEERING DRAWING AND SPECIFICATIONS CONTAINS CONFIDENTIAL</text>
<text x="139.3" y="197.9">TRADE SECRET AND OTHER PROPRIETARY INFORMATION OF DELL INC. (&quot;DELL&quot;) THIS DOCUMENT MAY NOT</text>
<text x="228.9" y="196.5">Title</text>
<text x="139.3" y="199.5">BE TRANSFERRED OR COPIED WITHOUT THE EXPRESS WRITTEN AUTHORIZATION OF DELL. IN ADDITION,</text>
<text x="139.3" y="201">NEITHER THIS SHEET NOR THE INFORMATION IT CONTAINS WAY BE USED BY OR DISCLOSED TO ANY THIRD</text>
<text x="139.3" y="202.6">PARTY WITHOUT DELL'S EXPRESS WRITTEN CONSENT.</text>
<text x="228.9" y="201.3">Size</text>
<text x="235.3" y="201.3">Document Number</text>
<text x="281.7" y="201.3">Rev</text>
<text x="283.3" y="202.9">0.6</text>
<text x="228.9" y="206.1">Date:</text>
<text x="235.1" y="206">Tuesday, February 07, 2006</text>
<text x="260.9" y="206.1">Sheet</text>
<text x="267.8" y="206">12</text>
<text x="273.8" y="206.1">of</text>
<text x="279.8" y="206">63</text>
</g>
<g font-size="1.4" fill="#f00">
<text x="26.9" y="22.9">52 SDVO_CTRLCLK</text>
<text x="26.9" y="21.3">52 SDVO_CTRLDATA</text>
<text x="46.3" y="20.5">SDVO_CTRLDATA</text>
<text x="46.3" y="22.1">SDVO_CTRLCLK</text>
<text x="117.2" y="20.5">PEGCOMP</text>
<text x="30.1" y="27.7">19 LCD_A0+</text>
<text x="30.1" y="29.3">19 LCD_A1+</text>
<text x="134.6" y="27.7">SDVOB_INT-</text>
<text x="144.4" y="27.7">52</text>
<text x="30.1" y="30.9">19 LCD_A2+</text>
<text x="30.1" y="34.1">19 LCD_A0-</text>
<text x="30.1" y="35.7">19 LCD_A1-</text>
<text x="233.7" y="32.5">10</text>
<text x="233.7" y="35.7">10</text>
<text x="240.7" y="32.5">CFG5</text>
<text x="240.7" y="35.7">CFG6</text>
<text x="30.1" y="37.3">19 LCD_A2-</text>
<text x="30.1" y="40.5">19 LCD_B0+</text>
<text x="233.7" y="38.9">10</text>
<text x="240.7" y="38.9">CFG7</text>
<text x="30.1" y="42.1">19 LCD_B1+</text>
<text x="30.1" y="43.7">19 LCD_B2+</text>
<text x="30.1" y="46.9">19 LCD_B0-</text>
<text x="233.7" y="42.1">10</text>
<text x="233.7" y="45.3">10</text>
<text x="240.7" y="42.1">CFG9</text>
<text x="240.7" y="45.3">CFG11</text>
<text x="30.1" y="48.5">19 LCD_B1-</text>
<text x="30.1" y="50.1">19 LCD_B2-</text>
<text x="30.1" y="53.3">19 LCD_ACLK+</text>
<text x="233.7" y="48.5">10</text>
<text x="233.7" y="51.7">10</text>
<text x="240.7" y="48.5">CFG12</text>
<text x="240.7" y="51.7">CFG13</text>
<text x="30.1" y="54.9">19 LCD_ACLK-</text>
<text x="30.1" y="56.5">19 LCD_BCLK+</text>
<text x="30.1" y="58.1">19 LCD_BCLK-</text>
<text x="134.6" y="54.9">SDVOB_INT+</text>
<text x="144.7" y="54.9">52</text>
<text x="233.7" y="54.9">10</text>
<text x="240.7" y="54.9">CFG16</text>
<text x="15.7" y="62.9">19 PANEL_BKEN</text>
<text x="51.6" y="62.1">PANEL_BKEN</text>
<text x="51.6" y="65.3">LCTLB_DATA</text>
<text x="51.6" y="63.7">LCTLA_CLK</text>
<text x="51.6" y="60.5">BIA_PWM_R</text>
<text x="12.8" y="70.9">19</text>
<text x="19.9" y="70.9">ENVDD</text>
<text x="25.7" y="67.7">19 LDDC_CLK</text>
<text x="25.7" y="69.3">19 LDDC_DATA</text>
<text x="51.6" y="68.5">LDDC_DATA</text>
<text x="51.6" y="66.9">LDDC_CLK</text>
<text x="51.6" y="71.7">L_IBG</text>
<text x="233.7" y="72.5">10</text>
<text x="233.7" y="74.1">10</text>
<text x="233.7" y="77.3">10</text>
<text x="240.7" y="72.5">CFG18</text>
<text x="240.7" y="74.1">CFG19</text>
<text x="240.7" y="77.3">CFG20</text>
<text x="9.6" y="83.7">36</text>
<text x="9.6" y="82.1">36</text>
<text x="15.1" y="83.7">TV_Y</text>
<text x="15.1" y="82.1">TV_CVBS</text>
<text x="114" y="79.7">DVO_RED#_C C13461</text>
<text x="114" y="81.3">DVO_GREEN#_C</text>
<text x="114" y="82.9">DVO_BLUE#_C C13481</text>
<text x="155.4" y="80.5">SDVOB_RED- 52</text>
<text x="155.4" y="82.1">SDVOB_GREEN- 52</text>
<text x="155.4" y="83.7">SDVOB_BLUE- 52</text>
<text x="9.6" y="85.3">36</text>
<text x="15.1" y="85.3">TV_C</text>
<text x="54.8" y="87.7">TVIREF</text>
<text x="114" y="84.5">DVO_CLK#_C</text>
<text x="155.4" y="85.3">SDVOB_CLK- 52</text>
<text x="46.8" y="106.9">G_DAT_DDC2</text>
<text x="46.8" y="105.3">G_CLK_DDC2</text>
<text x="114" y="106.9">DVO_RED_C</text>
<text x="155.4" y="107.7">SDVOB_RED+ 52</text>
<text x="30.5" y="112.5">20</text>
<text x="30.5" y="110.9">20</text>
<text x="33.2" y="112.5">VGA_HSYNC</text>
<text x="33.2" y="110.9">VGA_VSYNC</text>
<text x="114" y="111.7">DVO_CLK_C</text>
<text x="114" y="110.1">DVO_BLUE_C</text>
<text x="114" y="108.5">DVO_GREEN_CC13601</text>
<text x="155.4" y="109.3">SDVOB_GREEN+ 52</text>
<text x="155.4" y="110.9">SDVOB_BLUE+ 52</text>
<text x="155.4" y="112.5">SDVOB_CLK+ 52</text>
<text x="30.5" y="114.1">20,36</text>
<text x="30.5" y="117.3">20,36</text>
<text x="35.9" y="114.1">VGA_BLU</text>
<text x="35.9" y="117.3">VGA_GRN</text>
<text x="30.5" y="120.5">20,36</text>
<text x="35.9" y="120.5">VGA_RED</text>
<text x="139.6" y="135.7">VGA_RED</text>
<text x="139.6" y="138.9">VGA_GRN</text>
<text x="139.6" y="142.1">VGA_BLU</text>
<text x="195.6" y="150.1">G_CLK_DDC2</text>
<text x="235.6" y="150.1">CLK_DDC2</text>
<text x="253.2" y="150.9">CLK_DDC2 20,36</text>
<text x="34" y="164.5">LCTLA_CLK</text>
<text x="195.6" y="164.5">G_DAT_DDC2</text>
<text x="235.6" y="164.5">DAT_DDC2</text>
<text x="253.2" y="165.3">DAT_DDC2 20,36</text>
<text x="34" y="169.3">LCTLB_DATA</text>
<text x="60" y="173.3">19,39 BIA_PWM</text>
<text x="110.8" y="172.5">BIA_PWM_R</text>
<text x="34" y="185.3">PANEL_BKEN</text>
</g>
<g font-size="1.4" fill="#004080">
<text x="68.1" y="23.1">SDVOCTRL_CLK</text>
<text x="68.1" y="21.5">SDVOCTRL_DATA</text>
<text x="99" y="23.1">EXP_COMPO</text>
<text x="99.7" y="21.5">EXP_COMPI</text>
<text x="68.1" y="27.9">LA_DATA0</text>
<text x="68.1" y="29.5">LA_DATA1</text>
<text x="100.6" y="26.3">EXP_RXN0</text>
<text x="100.6" y="27.9">EXP_RXN1</text>
<text x="100.6" y="29.5">EXP_RXN2</text>
<text x="68.1" y="31.1">LA_DATA2</text>
<text x="68.1" y="34.3">LA_DATA#0</text>
<text x="68.1" y="35.9">LA_DATA#1</text>
<text x="100.6" y="31.1">EXP_RXN3</text>
<text x="100.6" y="32.7">EXP_RXN4</text>
<text x="100.6" y="34.3">EXP_RXN5</text>
<text x="100.6" y="35.9">EXP_RXN6</text>
<text x="68.1" y="37.5">LA_DATA#2</text>
<text x="68.1" y="40.7">LB_DATA0</text>
<text x="100.6" y="37.5">EXP_RXN7</text>
<text x="100.6" y="39.1">EXP_RXN8</text>
<text x="100.6" y="40.7">EXP_RXN9</text>
<text x="68.1" y="42.3">LB_DATA1</text>
<text x="68.1" y="43.9">LB_DATA2</text>
<text x="68.1" y="47.1">LB_DATA#0</text>
<text x="99.8" y="42.3">EXP_RXN10</text>
<text x="99.8" y="43.9">EXP_RXN11</text>
<text x="99.8" y="45.5">EXP_RXN12</text>
<text x="99.8" y="47.1">EXP_RXN13</text>
<text x="68.1" y="48.7">LB_DATA#1</text>
<text x="68.1" y="50.3">LB_DATA#2</text>
<text x="68.1" y="53.5">LA_CLK</text>
<text x="99.8" y="48.7">EXP_RXN14</text>
<text x="99.8" y="50.3">EXP_RXN15</text>
<text x="100.6" y="53.5">EXP_RXP0</text>
<text x="68.1" y="55.1">LA_CLK#</text>
<text x="68.1" y="56.7">LB_CLK</text>
<text x="68.1" y="58.3">LB_CLK#</text>
<text x="100.6" y="55.1">EXP_RXP1</text>
<text x="100.6" y="56.7">EXP_RXP2</text>
<text x="100.6" y="58.3">EXP_RXP3</text>
<text x="100.6" y="59.9">EXP_RXP4</text>
<text x="68.1" y="61.5">LBKLT_CTL</text>
<text x="68.1" y="63.1">LBKLT_EN</text>
<text x="68.1" y="64.7">LCTLA_CLK</text>
<text x="100.6" y="61.5">EXP_RXP5</text>
<text x="100.6" y="63.1">EXP_RXP6</text>
<text x="100.6" y="64.7">EXP_RXP7</text>
<text x="68.1" y="66.3">LCTLB_DATA</text>
<text x="68.1" y="67.9">LDDC_CLK</text>
<text x="68.1" y="69.5">LDDC_DATA</text>
<text x="68.1" y="71.1">LVDD_EN</text>
<text x="99.8" y="69.5">EXP_RXP10</text>
<text x="99.8" y="71.1">EXP_RXP11</text>
<text x="100.6" y="66.3">EXP_RXP8</text>
<text x="100.6" y="67.9">EXP_RXP9</text>
<text x="68.1" y="75.9">LVREFH</text>
<text x="68.1" y="77.5">LVREFL</text>
<text x="68.1" y="72.7">LIBG</text>
<text x="68.1" y="74.3">LVBG</text>
<text x="99.8" y="72.7">EXP_RXP12</text>
<text x="99.8" y="74.3">EXP_RXP13</text>
<text x="99.8" y="75.9">EXP_RXP14</text>
<text x="99.8" y="77.5">EXP_RXP15</text>
<text x="68.1" y="82.3">TVDAC_A</text>
<text x="68.1" y="83.9">TVDAC_B</text>
<text x="100.7" y="80.7">EXP_TXN0</text>
<text x="100.7" y="82.3">EXP_TXN1</text>
<text x="100.7" y="83.9">EXP_TXN2</text>
<text x="68.1" y="85.5">TVDAC_C</text>
<text x="68.1" y="88.7">TV_IREF</text>
<text x="100.7" y="85.5">EXP_TXN3</text>
<text x="100.7" y="87.1">EXP_TXN4</text>
<text x="100.7" y="88.7">EXP_TXN5</text>
<text x="68.1" y="91.9">TV_IRTNA</text>
<text x="68.1" y="93.5">TV_IRTNB</text>
<text x="68.1" y="95.1">TV_IRTNC</text>
<text x="100.7" y="90.3">EXP_TXN6</text>
<text x="100.7" y="91.9">EXP_TXN7</text>
<text x="100.7" y="93.5">EXP_TXN8</text>
<text x="100.7" y="95.1">EXP_TXN9</text>
<text x="68.1" y="98.3">TV_DCONSEL1</text>
<text x="68.1" y="99.9">TV_DCONSEL0</text>
<text x="99.9" y="96.7">EXP_TXN10</text>
<text x="99.9" y="98.3">EXP_TXN11</text>
<text x="99.9" y="99.9">EXP_TXN12</text>
<text x="99.9" y="101.5">EXP_TXN13</text>
<text x="68.1" y="106.3">DDCCLK</text>
<text x="68.1" y="107.9">DDCDATA</text>
<text x="99.9" y="103.1">EXP_TXN14</text>
<text x="99.9" y="104.7">EXP_TXN15</text>
<text x="100.8" y="107.9">EXP_TXP0</text>
<text x="68.1" y="111.1">VSYNC</text>
<text x="68.1" y="112.7">HSYNC</text>
<text x="100.8" y="109.5">EXP_TXP1</text>
<text x="100.8" y="111.1">EXP_TXP2</text>
<text x="100.8" y="112.7">EXP_TXP3</text>
<text x="68.1" y="114.3">BLUE</text>
<text x="68.1" y="115.9">BLUE#</text>
<text x="68.1" y="117.5">GREEN</text>
<text x="68.1" y="119.1">GREEN#</text>
<text x="100.8" y="114.3">EXP_TXP4</text>
<text x="100.8" y="115.9">EXP_TXP5</text>
<text x="100.8" y="117.5">EXP_TXP6</text>
<text x="100.8" y="119.1">EXP_TXP7</text>
<text x="68.1" y="120.7">RED</text>
<text x="68.1" y="122.3">RED#</text>
<text x="100" y="123.9">EXP_TXP10</text>
<text x="100" y="125.5">EXP_TXP11</text>
<text x="100.8" y="120.7">EXP_TXP8</text>
<text x="100.8" y="122.3">EXP_TXP9</text>
<text x="68.1" y="127.1">CRT_IREF</text>
<text x="100" y="127.1">EXP_TXP12</text>
<text x="100" y="128.7">EXP_TXP13</text>
<text x="100" y="130.3">EXP_TXP14</text>
<text x="100" y="131.9">EXP_TXP15</text>
<text x="93.7" y="173.5">O</text>
<text x="97.8" y="171.9">IN1</text>
<text x="98.3" y="171.4" transform="rotate(-90 98.3 171.4)">P</text>
<text x="97.8" y="175.1">IN2</text>
<text x="98.3" y="175.2" transform="rotate(-90 98.3 175.2)">G</text>
</g>
<g font-size="1.4" fill="#00f">
<text x="225.7" y="149" transform="rotate(90 225.7 149)">S</text>
<text x="231.3" y="149" transform="rotate(90 231.3 149)">D</text>
<text x="227.5" y="154.1" transform="rotate(90 227.5 154.1)">G</text>
<text x="227.5" y="160" transform="rotate(90 227.5 160)">G</text>
<text x="225.7" y="165.1" transform="rotate(90 225.7 165.1)">S</text>
<text x="231.3" y="165.1" transform="rotate(90 231.3 165.1)">D</text>
</g>
<g font-size="1.1">
<text x="30.1" y="1.2">5</text>
<text x="87.1" y="1.2">4</text>
<text x="144" y="1.2">3</text>
<text x="201" y="1.2">2</text>
<text x="258" y="1.2">1</text>
<text x=".4" y="28.2">D</text>
<text x="286.9" y="28.2">D</text>
<text x=".4" y="79.4">C</text>
<text x="286.9" y="79.4">C</text>
<text x=".4" y="130.6">B</text>
<text x="286.9" y="130.6">B</text>
<text x=".4" y="181.8">A</text>
<text x="286.9" y="181.8">A</text>
<text x="30.1" y="207.6">5</text>
<text x="87.1" y="207.6">4</text>
<text x="144" y="207.6">3</text>
<text x="201" y="207.6">2</text>
<text x="258" y="207.6">1</text>
</g>
</svg>
